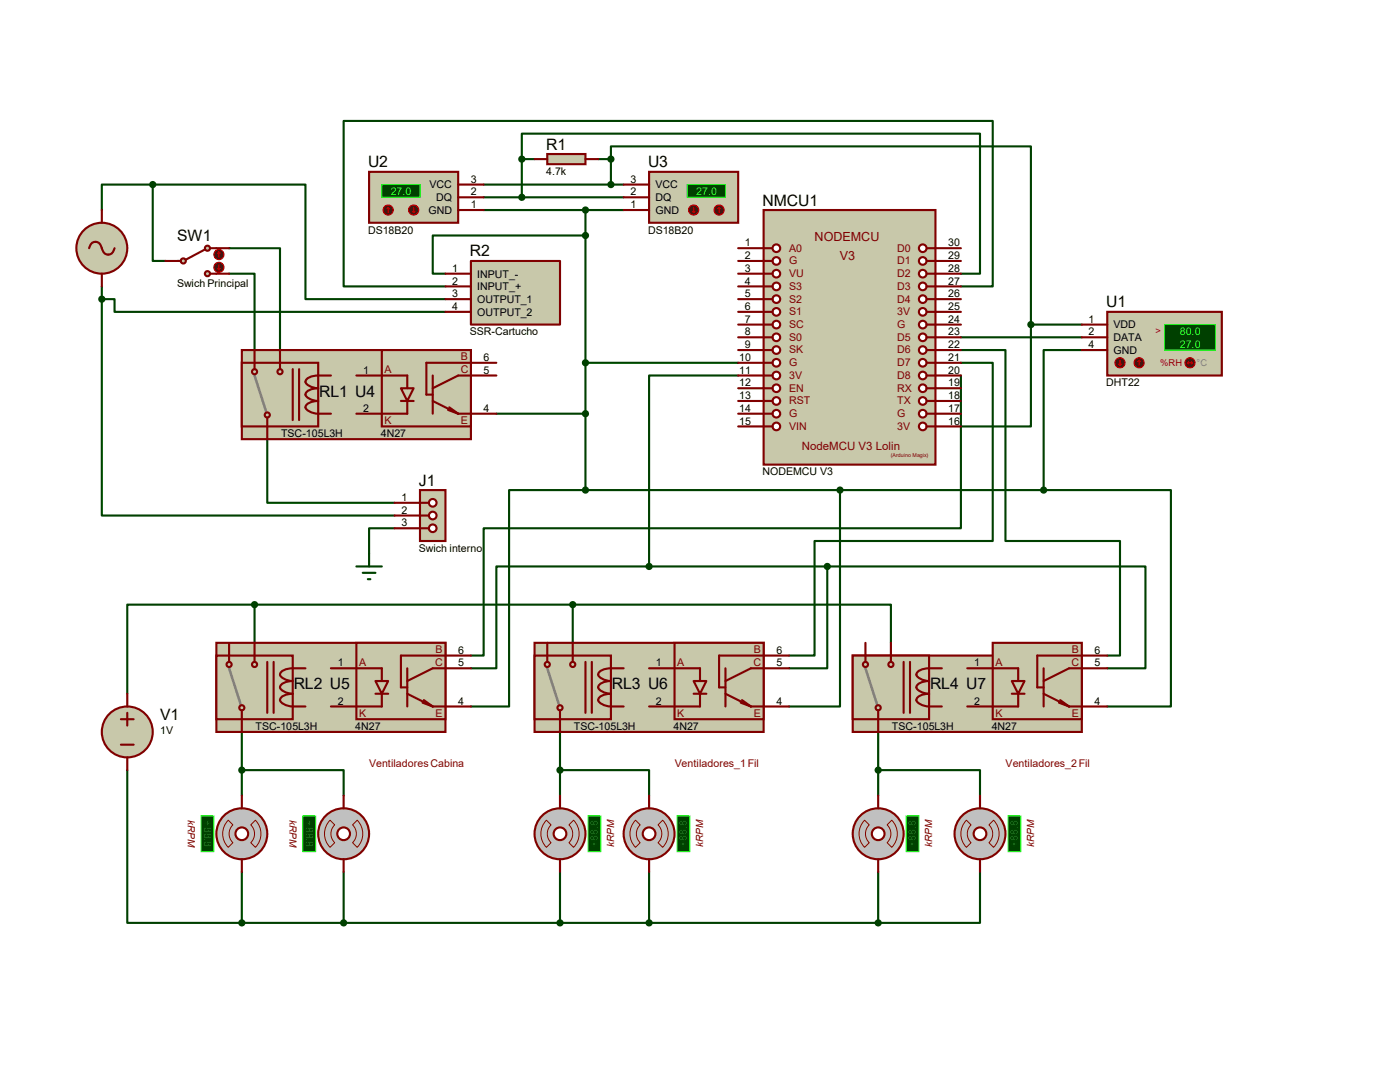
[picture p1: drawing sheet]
<svg xmlns="http://www.w3.org/2000/svg" width="279mm" height="216mm" viewBox="0 0 279 216" stroke-linecap="round" stroke-linejoin="round" font-family="sans-serif">
<g fill="none" stroke="#004000" stroke-width=".42">
<path d="M30.5 36.8h-10.2v5.1M30.5 36.8v15.3h2.5M30.5 36.8h30.5v22.9h27.9M96.5 39.4h28M96.5 36.8h28M104.1 31.7v-5h91.5v27.9h-3.8M104.1 31.7h2.6M104.1 31.7v7.7M119.4 31.7h2.5M121.9 31.7v-2.5h83.8v35.6M121.9 31.7v5.1M20.3 59.7v43.2h58.4"/>
<path d="M20.3 59.7h2.6v2.5h66M20.3 57.1v2.6M45.7 49.5h10.2v20.3M45.7 54.6h5.1v15.2M88.9 57.1h-20.3v-33h129.5v33h-6.3M96.5 41.9h28M116.8 47h-30.4v7.6h2.5M116.8 41.9v55.9M66 74.9h5.1M116.8 72.4h30.5M147.3 74.9h-17.8v38.1M191.8 74.9v30.5h-95.3v25.4h-2.5"/>
<path d="M191.8 72.4h6.3v35.5h-35.5v22.9h-5.1M191.8 69.8h8.9v38.1h22.8v22.9h-2.5M191.8 67.3h24.1M205.7 64.8v20.3h-13.9M205.7 64.8h10.2M215.9 69.8h-7.6v28M53.3 87.6v12.7h25.4M66 82.5h5.1M99.1 82.5h17.7M116.8 97.8h-15.2v43.2h-7.6M116.8 97.8h91.5M167.6 97.8v43.2h-10.1"/>
<path d="M208.3 97.8h25.4v43.2h-12.7M78.7 105.4h-5v5.1M129.5 113h-30.4v20.3h-5.1M129.5 113h35.6M165.1 113v20.3h-7.6M165.1 113h63.5v20.3h-7.6M50.8 120.6h-25.4v17.8M50.8 120.6v7.7M50.8 120.6h63.5M61 133.3h5M114.3 120.6h63.5v7.7M114.3 120.6v7.7"/>
<path d="M124.5 133.3h5M188 133.3h5M25.4 153.7v30.4h22.9M48.3 153.7h20.3v5M48.3 146v12.7M61 141h5M111.8 153.7h17.7v5M111.8 146v12.7M124.5 141h5M175.3 153.7h20.3v5M175.3 146v12.7M188 141h5"/>
<path d="M48.3 174v10.1M68.6 174v10.1M111.8 174v10.1M129.5 174v10.1M175.3 174v10.1M195.6 174v10.1h-20.3M48.3 184.1h127"/>
</g>
<g fill="#c8c8aa" stroke="#800000" stroke-width=".42">
<path d="M48.3 69.8h45.7v17.8h-45.7z"/>
<path d="M152.4 41.9h34.3v50.8h-34.3z"/>
</g>
<path d="M152.4 49.5h1.8" fill="none" stroke="#800000" stroke-width=".42"/>
<circle cx="154.9" cy="52.1" r=".76" fill="#fff" stroke="#800000" stroke-width=".42"/>
<path d="M152.4 52.1h1.8" fill="none" stroke="#800000" stroke-width=".42"/>
<circle cx="154.9" cy="54.6" r=".76" fill="#fff" stroke="#800000" stroke-width=".42"/>
<path d="M152.4 54.6h1.8" fill="none" stroke="#800000" stroke-width=".42"/>
<circle cx="154.9" cy="57.1" r=".76" fill="#fff" stroke="#800000" stroke-width=".42"/>
<path d="M152.4 57.1h1.8" fill="none" stroke="#800000" stroke-width=".42"/>
<circle cx="154.9" cy="59.7" r=".76" fill="#fff" stroke="#800000" stroke-width=".42"/>
<path d="M152.4 59.7h1.8" fill="none" stroke="#800000" stroke-width=".42"/>
<circle cx="154.9" cy="62.2" r=".76" fill="#fff" stroke="#800000" stroke-width=".42"/>
<path d="M152.4 62.2h1.8" fill="none" stroke="#800000" stroke-width=".42"/>
<circle cx="154.9" cy="64.8" r=".76" fill="#fff" stroke="#800000" stroke-width=".42"/>
<path d="M152.4 64.8h1.8" fill="none" stroke="#800000" stroke-width=".42"/>
<circle cx="154.9" cy="67.3" r=".76" fill="#fff" stroke="#800000" stroke-width=".42"/>
<path d="M152.4 67.3h1.8" fill="none" stroke="#800000" stroke-width=".42"/>
<circle cx="154.9" cy="69.8" r=".76" fill="#fff" stroke="#800000" stroke-width=".42"/>
<path d="M152.4 69.8h1.8" fill="none" stroke="#800000" stroke-width=".42"/>
<circle cx="154.9" cy="72.4" r=".76" fill="#fff" stroke="#800000" stroke-width=".42"/>
<path d="M152.4 72.4h1.8" fill="none" stroke="#800000" stroke-width=".42"/>
<circle cx="154.9" cy="74.9" r=".76" fill="#fff" stroke="#800000" stroke-width=".42"/>
<path d="M152.4 74.9h1.8" fill="none" stroke="#800000" stroke-width=".42"/>
<circle cx="154.9" cy="77.5" r=".76" fill="#fff" stroke="#800000" stroke-width=".42"/>
<path d="M152.4 77.5h1.8" fill="none" stroke="#800000" stroke-width=".42"/>
<circle cx="154.9" cy="80" r=".76" fill="#fff" stroke="#800000" stroke-width=".42"/>
<path d="M152.4 80h1.8" fill="none" stroke="#800000" stroke-width=".42"/>
<circle cx="154.9" cy="82.5" r=".76" fill="#fff" stroke="#800000" stroke-width=".42"/>
<path d="M152.4 82.5h1.8" fill="none" stroke="#800000" stroke-width=".42"/>
<circle cx="154.9" cy="85.1" r=".76" fill="#fff" stroke="#800000" stroke-width=".42"/>
<path d="M152.4 85.1h1.8" fill="none" stroke="#800000" stroke-width=".42"/>
<circle cx="154.9" cy="49.5" r=".76" fill="#fff" stroke="#800000" stroke-width=".42"/>
<path d="M184.9 49.5h1.8" fill="none" stroke="#800000" stroke-width=".42"/>
<circle cx="184.1" cy="52.1" r=".76" fill="#fff" stroke="#800000" stroke-width=".42"/>
<path d="M184.9 52.1h1.8" fill="none" stroke="#800000" stroke-width=".42"/>
<circle cx="184.1" cy="54.6" r=".76" fill="#fff" stroke="#800000" stroke-width=".42"/>
<path d="M184.9 54.6h1.8" fill="none" stroke="#800000" stroke-width=".42"/>
<circle cx="184.1" cy="57.1" r=".76" fill="#fff" stroke="#800000" stroke-width=".42"/>
<path d="M184.9 57.1h1.8" fill="none" stroke="#800000" stroke-width=".42"/>
<circle cx="184.1" cy="59.7" r=".76" fill="#fff" stroke="#800000" stroke-width=".42"/>
<path d="M184.9 59.7h1.8" fill="none" stroke="#800000" stroke-width=".42"/>
<circle cx="184.1" cy="62.2" r=".76" fill="#fff" stroke="#800000" stroke-width=".42"/>
<path d="M184.9 62.2h1.8" fill="none" stroke="#800000" stroke-width=".42"/>
<circle cx="184.1" cy="64.8" r=".76" fill="#fff" stroke="#800000" stroke-width=".42"/>
<path d="M184.9 64.8h1.8" fill="none" stroke="#800000" stroke-width=".42"/>
<circle cx="184.1" cy="67.3" r=".76" fill="#fff" stroke="#800000" stroke-width=".42"/>
<path d="M184.9 67.3h1.8" fill="none" stroke="#800000" stroke-width=".42"/>
<circle cx="184.1" cy="69.8" r=".76" fill="#fff" stroke="#800000" stroke-width=".42"/>
<path d="M184.9 69.8h1.8" fill="none" stroke="#800000" stroke-width=".42"/>
<circle cx="184.1" cy="72.4" r=".76" fill="#fff" stroke="#800000" stroke-width=".42"/>
<path d="M184.9 72.4h1.8" fill="none" stroke="#800000" stroke-width=".42"/>
<circle cx="184.1" cy="74.9" r=".76" fill="#fff" stroke="#800000" stroke-width=".42"/>
<path d="M184.9 74.9h1.8" fill="none" stroke="#800000" stroke-width=".42"/>
<circle cx="184.1" cy="77.5" r=".76" fill="#fff" stroke="#800000" stroke-width=".42"/>
<path d="M184.9 77.5h1.8" fill="none" stroke="#800000" stroke-width=".42"/>
<circle cx="184.1" cy="80" r=".76" fill="#fff" stroke="#800000" stroke-width=".42"/>
<path d="M184.9 80h1.8" fill="none" stroke="#800000" stroke-width=".42"/>
<circle cx="184.1" cy="82.5" r=".76" fill="#fff" stroke="#800000" stroke-width=".42"/>
<path d="M184.9 82.5h1.8" fill="none" stroke="#800000" stroke-width=".42"/>
<circle cx="184.1" cy="85.1" r=".76" fill="#fff" stroke="#800000" stroke-width=".42"/>
<path d="M184.9 85.1h1.8" fill="none" stroke="#800000" stroke-width=".42"/>
<circle cx="184.1" cy="49.5" r=".76" fill="#fff" stroke="#800000" stroke-width=".42"/>
<g fill="none" stroke="#800000" stroke-width=".42">
<path d="M147.3 49.5h5.1M147.3 52.1h5.1M147.3 54.6h5.1M147.3 57.1h5.1M147.3 59.7h5.1M186.7 49.5h5.1M186.7 52.1h5.1M186.7 54.6h5.1M186.7 57.1h5.1M186.7 59.7h5.1M147.3 62.2h5.1M147.3 64.8h5.1"/>
<path d="M147.3 67.3h5.1M147.3 69.8h5.1M147.3 72.4h5.1M147.3 74.9h5.1M147.3 77.5h5.1M186.7 62.2h5.1M186.7 64.8h5.1M186.7 67.3h5.1M186.7 69.8h5.1M186.7 72.4h5.1M186.7 74.9h5.1M186.7 77.5h5.1"/>
<path d="M147.3 80h5.1M147.3 82.5h5.1M147.3 85.1h5.1M186.7 80h5.1M186.7 82.5h5.1M186.7 85.1h5.1"/>
</g>
<path d="M221 62.2h22.8v12.7h-22.8z" fill="#c8c8aa" stroke="#800000" stroke-width=".42"/>
<path d="M232.4 64.8h10.2v5h-10.2z" fill="#004000" stroke="#0f0" stroke-width=".21"/>
<path d="M215.9 67.3h5.1M215.9 64.8h5.1M215.9 69.8h5.1" fill="none" stroke="#800000" stroke-width=".42"/>
<circle cx="227.3" cy="72.4" r="1.02" fill="#400000" stroke="#f00" stroke-width=".21"/>
<path d="M227.3 71.9l-.2 .2M227.3 71.9l.3 .2M227.3 71.9v1" fill="none" stroke="#f00" stroke-width=".21"/>
<circle cx="223.5" cy="72.4" r="1.02" fill="#400000" stroke="#f00" stroke-width=".21"/>
<path d="M223.3 72.6l.2 .3M223.5 71.9v1M223.8 72.6l-.3 .3" fill="none" stroke="#f00" stroke-width=".21"/>
<circle cx="237.5" cy="72.4" r="1.02" fill="#400000" stroke="#f00" stroke-width=".21"/>
<path d="M237 72.4h1M237 72.4l.2 .2M237.2 72.1l-.2 .3M237.7 72.1l.3 .3M238 72.4l-.3 .2" fill="none" stroke="#f00" stroke-width=".21"/>
<path d="M73.7 34.3h17.7v10.1h-17.7z" fill="#c8c8aa" stroke="#800000" stroke-width=".42"/>
<path d="M76.2 36.8h7.6v2.6h-7.6z" fill="#004000" stroke="#0f0" stroke-width=".21"/>
<path d="M91.4 39.4h5.1M91.4 36.8h5.1M91.4 41.9h5.1" fill="none" stroke="#800000" stroke-width=".42"/>
<circle cx="77.5" cy="41.9" r="1.02" fill="#400000" stroke="#f00" stroke-width=".21"/>
<path d="M77.5 41.4l.2 .3M77.5 41.4l-.3 .3M77.5 41.4v1" fill="none" stroke="#f00" stroke-width=".21"/>
<circle cx="82.5" cy="41.9" r="1.02" fill="#400000" stroke="#f00" stroke-width=".21"/>
<path d="M82.3 42.2l.2 .2M82.5 41.4v1M82.8 42.2l-.3 .2" fill="none" stroke="#f00" stroke-width=".21"/>
<path d="M129.5 34.3h17.8v10.1h-17.8z" fill="#c8c8aa" stroke="#800000" stroke-width=".42"/>
<path d="M137.2 36.8h7.6v2.6h-7.6z" fill="#004000" stroke="#0f0" stroke-width=".21"/>
<path d="M124.5 39.4h5M124.5 36.8h5M124.5 41.9h5" fill="none" stroke="#800000" stroke-width=".42"/>
<circle cx="143.5" cy="41.9" r="1.02" fill="#400000" stroke="#f00" stroke-width=".21"/>
<path d="M143.5 41.4l-.2 .3M143.5 41.4l.3 .3M143.5 41.4v1" fill="none" stroke="#f00" stroke-width=".21"/>
<circle cx="138.4" cy="41.9" r="1.02" fill="#400000" stroke="#f00" stroke-width=".21"/>
<path d="M138.2 42.2l.2 .2M138.4 41.4v1M138.7 42.2l-.3 .2" fill="none" stroke="#f00" stroke-width=".21"/>
<path d="M48.3 72.4h15.2v12.7h-15.2z" fill="#c8c8aa" stroke="#800000" stroke-width=".42"/>
<path d="M50.8 74.9l2.3 7.1" fill="none" stroke="#808080" stroke-width=".51"/>
<g fill="#c8c8aa" stroke="#800000" stroke-width=".42">
<circle cx="53.3" cy="82.8" r=".51"/>
<circle cx="55.9" cy="74.2" r=".51"/>
</g>
<path d="M55.9 72.4v1.3M58.4 73.7v10.1M59.7 73.7v10.1M63.5 74.9a2.31 2.31 0 0 0-2.5 1.3 2.69 2.69 0 0 0 2.5 1.3 2.31 2.31 0 0 0-2.5 1.2 2.69 2.69 0 0 0 2.5 1.3 2.31 2.31 0 0 0-2.5 1.3 2.69 2.69 0 0 0 2.5 1.2M53.3 83.3v1.8" fill="none" stroke="#800000" stroke-width=".42"/>
<circle cx="50.8" cy="74.2" r=".51" fill="#c8c8aa" stroke="#800000" stroke-width=".42"/>
<path d="M50.8 69.8v3.9M55.9 69.8v2.6M63.5 74.9h2.5M53.3 85.1v2.5M63.5 82.5h2.5" fill="none" stroke="#800000" stroke-width=".42"/>
<g fill="#c8c8aa" stroke="#800000" stroke-width=".42">
<path d="M76.2 69.8h17.8v15.3h-17.8z"/>
<path d="M80 77.5h2.5l-1.2 2.5z"/>
</g>
<path d="M71.1 74.9h10.2v2.6M86.4 74.9v7.6M99.1 74.9h-7.7l-5 2.6M99.1 72.4h-14v6.3h1.3M80 80h2.5M81.3 80v2.5h-10.2M86.4 80l5 2.5M89.4 81.8l2 .7M89.7 81.3l1.7 1.2M91.4 82.5h7.7" fill="none" stroke="#800000" stroke-width=".42"/>
<path d="M40.1 162.8h2.6v7.1h-2.6z" fill="#004000" stroke="#0f0" stroke-width=".21"/>
<circle cx="48.3" cy="166.4" r="5.1" fill="#c0c0c0" stroke="#800000" stroke-width=".42"/>
<path d="M45.6 163.7l.9 .9a2.46 2.46 0 0 0 0 3.5l-.9 1a3.9 3.9 0 0 1 0-5.4zM51 163.7a3.9 3.9 0 0 1 0 5.4l-1-1a2.46 2.46 0 0 0 0-3.5z" fill="none" stroke="#800000" stroke-width=".2"/>
<circle cx="48.3" cy="166.4" r="1.27" fill="#fff" stroke="#800000" stroke-width=".42"/>
<path d="M48.3 158.7v2.6M48.3 171.4v2.6" fill="none" stroke="#800000" stroke-width=".42"/>
<path d="M60.5 162.8h2.5v7.1h-2.5z" fill="#004000" stroke="#0f0" stroke-width=".21"/>
<circle cx="68.6" cy="166.4" r="5.1" fill="#c0c0c0" stroke="#800000" stroke-width=".42"/>
<path d="M65.9 163.7l.9 .9a2.46 2.46 0 0 0 0 3.5l-.9 1a3.9 3.9 0 0 1 0-5.4zM71.3 163.7a3.9 3.9 0 0 1 0 5.4l-.9-1a2.46 2.46 0 0 0 0-3.5z" fill="none" stroke="#800000" stroke-width=".2"/>
<circle cx="68.6" cy="166.4" r="1.27" fill="#fff" stroke="#800000" stroke-width=".42"/>
<path d="M68.6 158.7v2.6M68.6 171.4v2.6" fill="none" stroke="#800000" stroke-width=".42"/>
<path d="M117.3 162.8h2.6v7.1h-2.6z" fill="#004000" stroke="#0f0" stroke-width=".21"/>
<circle cx="111.8" cy="166.4" r="5.1" fill="#c0c0c0" stroke="#800000" stroke-width=".42"/>
<path d="M109.1 163.7l.9 .9a2.46 2.46 0 0 0 0 3.5l-.9 1a3.9 3.9 0 0 1 0-5.4zM114.5 163.7a3.9 3.9 0 0 1 0 5.4l-1-1a2.46 2.46 0 0 0 0-3.5z" fill="none" stroke="#800000" stroke-width=".2"/>
<circle cx="111.8" cy="166.4" r="1.27" fill="#fff" stroke="#800000" stroke-width=".42"/>
<path d="M111.8 158.7v2.6M111.8 171.4v2.6" fill="none" stroke="#800000" stroke-width=".42"/>
<path d="M135.1 162.8h2.6v7.1h-2.6z" fill="#004000" stroke="#0f0" stroke-width=".21"/>
<circle cx="129.5" cy="166.4" r="5.1" fill="#c0c0c0" stroke="#800000" stroke-width=".42"/>
<path d="M126.8 163.7l1 .9a2.46 2.46 0 0 0 0 3.5l-1 1a3.9 3.9 0 0 1 0-5.4zM132.2 163.7a3.9 3.9 0 0 1 0 5.4l-.9-1a2.46 2.46 0 0 0 0-3.5z" fill="none" stroke="#800000" stroke-width=".2"/>
<circle cx="129.5" cy="166.4" r="1.27" fill="#fff" stroke="#800000" stroke-width=".42"/>
<path d="M129.5 158.7v2.6M129.5 171.4v2.6" fill="none" stroke="#800000" stroke-width=".42"/>
<path d="M180.8 162.8h2.6v7.1h-2.6z" fill="#004000" stroke="#0f0" stroke-width=".21"/>
<circle cx="175.3" cy="166.4" r="5.1" fill="#c0c0c0" stroke="#800000" stroke-width=".42"/>
<path d="M172.6 163.7l.9 .9a2.46 2.46 0 0 0 0 3.5l-.9 1a3.9 3.9 0 0 1 0-5.4zM178 163.7a3.9 3.9 0 0 1 0 5.4l-1-1a2.46 2.46 0 0 0 0-3.5z" fill="none" stroke="#800000" stroke-width=".2"/>
<circle cx="175.3" cy="166.4" r="1.27" fill="#fff" stroke="#800000" stroke-width=".42"/>
<path d="M175.3 158.7v2.6M175.3 171.4v2.6" fill="none" stroke="#800000" stroke-width=".42"/>
<path d="M201.2 162.8h2.5v7.1h-2.5z" fill="#004000" stroke="#0f0" stroke-width=".21"/>
<circle cx="195.6" cy="166.4" r="5.1" fill="#c0c0c0" stroke="#800000" stroke-width=".42"/>
<path d="M192.9 163.7l.9 .9a2.46 2.46 0 0 0 0 3.5l-.9 1a3.9 3.9 0 0 1 0-5.4zM198.3 163.7a3.9 3.9 0 0 1 0 5.4l-.9-1a2.46 2.46 0 0 0 0-3.5z" fill="none" stroke="#800000" stroke-width=".2"/>
<circle cx="195.6" cy="166.4" r="1.27" fill="#fff" stroke="#800000" stroke-width=".42"/>
<path d="M195.6 158.7v2.6M195.6 171.4v2.6" fill="none" stroke="#800000" stroke-width=".42"/>
<path d="M109.2 30.7h7.6v2.1h-7.6z" fill="#c8c8aa" stroke="#800000" stroke-width=".42"/>
<path d="M106.7 31.7h2.5M116.8 31.7h2.6" fill="none" stroke="#800000" stroke-width=".42"/>
<g fill="#004000" stroke="#004000" stroke-width=".42">
<circle cx="116.8" cy="41.9" r=".51"/>
<circle cx="104.1" cy="39.4" r=".51"/>
<circle cx="104.1" cy="31.7" r=".51"/>
<circle cx="121.9" cy="36.8" r=".51"/>
<circle cx="121.9" cy="31.7" r=".51"/>
</g>
<circle cx="20.3" cy="49.5" r="5.1" fill="#c8c8aa" stroke="#800000" stroke-width=".42"/>
<path d="M17.8 49.5a1.27 1.27 0 0 1 1.2-1.2 1.27 1.27 0 0 1 1.3 1.2 1.27 1.27 0 0 0 1.3 1.3 1.27 1.27 0 0 0 1.3-1.3M20.3 41.9v2.5M20.3 54.6v2.5" fill="none" stroke="#800000" stroke-width=".42"/>
<circle cx="25.4" cy="146.1" r="5.1" fill="#c8c8aa" stroke="#800000" stroke-width=".42"/>
<path d="M25.4 138.4v2.6M24.1 143.5h2.6M24.1 148.6h2.6M25.4 142.2v2.6M25.4 151.1v2.6" fill="none" stroke="#800000" stroke-width=".42"/>
<circle cx="36.6" cy="52.1" r=".51" fill="#c8c8aa" stroke="#800000" stroke-width=".42"/>
<path d="M35.6 52.1h.5" fill="none" stroke="#800000" stroke-width=".42"/>
<circle cx="41.4" cy="49.5" r=".51" fill="#c8c8aa" stroke="#800000" stroke-width=".42"/>
<path d="M40.9 49.8l-3.8 2M41.9 49.5h1.3" fill="none" stroke="#800000" stroke-width=".42"/>
<circle cx="41.4" cy="54.6" r=".51" fill="#c8c8aa" stroke="#800000" stroke-width=".42"/>
<path d="M33 52.1h2.6M41.9 54.6h3.8M43.2 49.5h2.5" fill="none" stroke="#800000" stroke-width=".42"/>
<circle cx="43.7" cy="53.3" r="1.02" fill="#400000" stroke="#f00" stroke-width=".21"/>
<path d="M43.4 53.6l.3 .2M43.7 52.8v1M43.9 53.6l-.2 .2" fill="none" stroke="#f00" stroke-width=".21"/>
<circle cx="43.7" cy="50.8" r="1.02" fill="#400000" stroke="#f00" stroke-width=".21"/>
<path d="M43.7 50.3l-.3 .2M43.7 50.3l.2 .2M43.7 50.3v1" fill="none" stroke="#f00" stroke-width=".21"/>
<path d="M83.8 97.8h5.1v10.1h-5.1z" fill="#c8c8aa" stroke="#800000" stroke-width=".42"/>
<path d="M83.8 100.3h1.8" fill="none" stroke="#800000" stroke-width=".42"/>
<circle cx="86.4" cy="100.3" r=".76" fill="#fff" stroke="#800000" stroke-width=".42"/>
<path d="M83.8 102.9h1.8" fill="none" stroke="#800000" stroke-width=".42"/>
<circle cx="86.4" cy="102.9" r=".76" fill="#fff" stroke="#800000" stroke-width=".42"/>
<path d="M83.8 105.4h1.8" fill="none" stroke="#800000" stroke-width=".42"/>
<circle cx="86.4" cy="105.4" r=".76" fill="#fff" stroke="#800000" stroke-width=".42"/>
<path d="M78.7 100.3h5.1M78.7 102.9h5.1M78.7 105.4h5.1" fill="none" stroke="#800000" stroke-width=".42"/>
<path d="M71.1 113h5.1M72.4 114.3h2.5M73.4 115.6h.5M73.7 110.5v2.5" fill="none" stroke="#004000" stroke-width=".42"/>
<g fill="#c8c8aa" stroke="#800000" stroke-width=".42">
<path d="M43.2 128.3h45.7v17.7h-45.7z"/>
<path d="M43.2 130.8h15.2v12.7h-15.2z"/>
</g>
<path d="M45.7 133.3l2.3 7.2" fill="none" stroke="#808080" stroke-width=".51"/>
<g fill="#c8c8aa" stroke="#800000" stroke-width=".42">
<circle cx="48.3" cy="141.2" r=".51"/>
<circle cx="50.8" cy="132.6" r=".51"/>
</g>
<path d="M50.8 130.8v1.3M53.3 132.1v10.1M54.6 132.1v10.1M58.4 133.3a2.31 2.31 0 0 0-2.5 1.3 2.69 2.69 0 0 0 2.5 1.3 2.31 2.31 0 0 0-2.5 1.3 2.69 2.69 0 0 0 2.5 1.2 2.31 2.31 0 0 0-2.5 1.3 2.69 2.69 0 0 0 2.5 1.3M48.3 141.7v1.8" fill="none" stroke="#800000" stroke-width=".42"/>
<circle cx="45.7" cy="132.6" r=".51" fill="#c8c8aa" stroke="#800000" stroke-width=".42"/>
<path d="M45.7 128.3v3.8M50.8 128.3v2.5M58.4 133.3h2.6M48.3 143.5v2.5M58.4 141h2.6" fill="none" stroke="#800000" stroke-width=".42"/>
<g fill="#c8c8aa" stroke="#800000" stroke-width=".42">
<path d="M71.1 128.3h17.8v15.2h-17.8z"/>
<path d="M74.9 135.9h2.6l-1.3 2.5z"/>
</g>
<path d="M66 133.3h10.2v2.6M74.9 138.4h2.6M76.2 138.4v2.6h-10.2M81.3 133.3v7.7M81.3 138.4l5.1 2.6M84.6 139.7l1.8 1.3M94 133.3h-7.6l-5.1 2.6M94 130.8h-14v6.4h1.3M84.3 140.2l2.1 .8M86.4 141h7.6" fill="none" stroke="#800000" stroke-width=".42"/>
<g fill="#c8c8aa" stroke="#800000" stroke-width=".42">
<path d="M106.7 128.3h45.7v17.7h-45.7z"/>
<path d="M106.7 130.8h15.2v12.7h-15.2z"/>
</g>
<path d="M109.2 133.3l2.3 7.2" fill="none" stroke="#808080" stroke-width=".51"/>
<g fill="#c8c8aa" stroke="#800000" stroke-width=".42">
<circle cx="111.8" cy="141.2" r=".51"/>
<circle cx="114.3" cy="132.6" r=".51"/>
</g>
<path d="M114.3 130.8v1.3M116.8 132.1v10.1M118.1 132.1v10.1M121.9 133.3a2.31 2.31 0 0 0-2.5 1.3 2.69 2.69 0 0 0 2.5 1.3 2.31 2.31 0 0 0-2.5 1.3 2.69 2.69 0 0 0 2.5 1.2 2.31 2.31 0 0 0-2.5 1.3 2.69 2.69 0 0 0 2.5 1.3M111.8 141.7v1.8" fill="none" stroke="#800000" stroke-width=".42"/>
<circle cx="109.2" cy="132.6" r=".51" fill="#c8c8aa" stroke="#800000" stroke-width=".42"/>
<path d="M109.2 128.3v3.8M114.3 128.3v2.5M121.9 133.3h2.6M111.8 143.5v2.5M121.9 141h2.6" fill="none" stroke="#800000" stroke-width=".42"/>
<g fill="#c8c8aa" stroke="#800000" stroke-width=".42">
<path d="M134.6 128.3h17.8v15.2h-17.8z"/>
<path d="M138.4 135.9h2.6l-1.3 2.5z"/>
</g>
<path d="M129.5 133.3h10.2v2.6M138.4 138.4h2.6M139.7 138.4v2.6h-10.2M144.8 133.3v7.7M144.8 138.4l5.1 2.6M148.1 139.7l1.8 1.3M157.5 133.3h-7.6l-5.1 2.6M157.5 130.8h-14v6.4h1.3M147.8 140.2l2.1 .8M149.9 141h7.6" fill="none" stroke="#800000" stroke-width=".42"/>
<g fill="#c8c8aa" stroke="#800000" stroke-width=".42">
<path d="M170.2 130.8h45.7v15.2h-45.7z"/>
<path d="M170.2 130.8h15.2v12.7h-15.2z"/>
</g>
<path d="M172.7 133.3l2.3 7.2" fill="none" stroke="#808080" stroke-width=".51"/>
<g fill="#c8c8aa" stroke="#800000" stroke-width=".42">
<circle cx="175.3" cy="141.2" r=".51"/>
<circle cx="177.8" cy="132.6" r=".51"/>
</g>
<path d="M177.8 130.8v1.3M180.3 132.1v10.1M181.6 132.1v10.1M185.4 133.3a2.31 2.31 0 0 0-2.5 1.3 2.69 2.69 0 0 0 2.5 1.3 2.31 2.31 0 0 0-2.5 1.3 2.69 2.69 0 0 0 2.5 1.2 2.31 2.31 0 0 0-2.5 1.3 2.69 2.69 0 0 0 2.5 1.3M175.3 141.7v1.8" fill="none" stroke="#800000" stroke-width=".42"/>
<circle cx="172.7" cy="132.6" r=".51" fill="#c8c8aa" stroke="#800000" stroke-width=".42"/>
<path d="M172.7 128.3v3.8M177.8 128.3v2.5M185.4 133.3h2.6M175.3 143.5v2.5M185.4 141h2.6" fill="none" stroke="#800000" stroke-width=".42"/>
<g fill="#c8c8aa" stroke="#800000" stroke-width=".42">
<path d="M198.1 128.3h17.8v15.2h-17.8z"/>
<path d="M201.9 135.9h2.6l-1.3 2.5z"/>
</g>
<path d="M193 133.3h10.2v2.6M201.9 138.4h2.6M203.2 138.4v2.6h-10.2M208.3 133.3v7.7M208.3 138.4l5.1 2.6M211.6 139.7l1.8 1.3M221 133.3h-7.6l-5.1 2.6M221 130.8h-14v6.4h1.3M211.3 140.2l2.1 .8M213.4 141h7.6" fill="none" stroke="#800000" stroke-width=".42"/>
<g fill="#004000" stroke="#004000" stroke-width=".42">
<circle cx="48.3" cy="153.7" r=".51"/>
<circle cx="175.3" cy="184.2" r=".51"/>
<circle cx="129.5" cy="184.2" r=".51"/>
<circle cx="111.8" cy="184.2" r=".51"/>
<circle cx="68.6" cy="184.1" r=".51"/>
<circle cx="48.3" cy="184.2" r=".51"/>
<circle cx="111.8" cy="153.7" r=".51"/>
<circle cx="50.8" cy="120.6" r=".51"/>
<circle cx="175.3" cy="153.7" r=".51"/>
<circle cx="114.3" cy="120.7" r=".51"/>
<circle cx="205.7" cy="64.8" r=".51"/>
<circle cx="167.6" cy="97.8" r=".51"/>
<circle cx="208.3" cy="97.8" r=".51"/>
<circle cx="116.8" cy="97.8" r=".51"/>
<circle cx="116.8" cy="82.6" r=".51"/>
<circle cx="116.8" cy="72.4" r=".51"/>
<circle cx="129.5" cy="113" r=".51"/>
<circle cx="165.1" cy="113" r=".51"/>
</g>
<path d="M94 52.1h17.8v12.7h-17.8z" fill="#c8c8aa" stroke="#800000" stroke-width=".42"/>
<path d="M88.9 54.6h5.1M88.9 57.1h5.1M88.9 59.7h5.1M88.9 62.2h5.1" fill="none" stroke="#800000" stroke-width=".42"/>
<g fill="#004000" stroke="#004000" stroke-width=".42">
<circle cx="30.5" cy="36.8" r=".51"/>
<circle cx="20.3" cy="59.7" r=".51"/>
<circle cx="116.8" cy="47" r=".51"/>
</g>
<g font-size="3.1">
<text x="109" y="29.8">R1</text>
<text x="73.4" y="33.4">U2</text>
<text x="129.3" y="33.4">U3</text>
<text x="152.2" y="41">NMCU1</text>
<text x="35.3" y="48.1">SW1</text>
<text x="93.8" y="51.2">R2</text>
<text x="220.8" y="61.3">U1</text>
<text x="63.7" y="79.1">RL1 U4</text>
<text x="83.6" y="96.9">J1</text>
<text x="58.6" y="137.5">RL2 U5</text>
<text x="122.1" y="137.5">RL3 U6</text>
<text x="185.6" y="137.5">RL4 U7</text>
<text x="32" y="143.6">V1</text>
</g>
<g font-size="2.5" fill="#800000">
<text x="162.6" y="48">NODEMCU</text>
<text x="167.6" y="51.8">V3</text>
</g>
<text font-size="2.3" fill="#800000" x="160" y="89.7">NodeMCU V3 Lolin</text>
<g font-size="2.1">
<text x="109" y="34.9">4.7k</text>
<text x="85.7" y="37.6">VCC</text>
<text x="87" y="40.1">DQ</text>
<text x="94" y="39">2</text>
<text x="94" y="36.4">3</text>
<text x="94" y="41.5">1</text>
<text x="125.8" y="39">2</text>
<text x="125.8" y="36.4">3</text>
<text x="125.8" y="41.5">1</text>
<text x="130.8" y="40.1">DQ</text>
<text x="130.8" y="37.6">VCC</text>
<text x="73.4" y="46.6">DS18B20</text>
<text x="85.5" y="42.7">GND</text>
<text x="129.3" y="46.6">DS18B20</text>
<text x="130.8" y="42.7">GND</text>
<text x="148.7" y="49.1">1</text>
<text x="148.7" y="51.7">2</text>
<text x="189.2" y="49.1">30</text>
<text x="189.2" y="51.7">29</text>
<text x="35.3" y="57.3">Swich Principal</text>
<text x="90.3" y="54.2">1</text>
<text x="90.3" y="56.8">2</text>
<text x="90.3" y="59.3">3</text>
<text x="95.2" y="55.4">INPUT_-</text>
<text x="95.2" y="57.9">INPUT_+</text>
<text x="148.7" y="54.2">3</text>
<text x="148.7" y="56.8">4</text>
<text x="148.7" y="59.3">5</text>
<text x="189.2" y="54.2">28</text>
<text x="189.2" y="56.8">27</text>
<text x="189.2" y="59.3">26</text>
<text x="90.3" y="61.8">4</text>
<text x="95.2" y="60.5">OUTPUT_1</text>
<text x="95.2" y="63">OUTPUT_2</text>
<text x="148.7" y="61.8">6</text>
<text x="148.7" y="64.4">7</text>
<text x="189.2" y="61.8">25</text>
<text x="189.2" y="64.4">24</text>
<text x="217.3" y="64.4">1</text>
<text x="222.2" y="65.5">VDD</text>
<text x="93.8" y="66.9">SSR-Cartucho</text>
<text x="148.7" y="66.9">8</text>
<text x="148.7" y="69.5">9</text>
<text x="189.2" y="66.9">23</text>
<text x="189.2" y="69.5">22</text>
<text x="217.3" y="66.9">2</text>
<text x="217.3" y="69.5">4</text>
<text x="222.2" y="68.1">DATA</text>
<text x="222.2" y="70.6">GND</text>
<text x="72.5" y="74.5">1</text>
<text x="96.5" y="74.5">5</text>
<text x="96.5" y="72">6</text>
<text x="147.5" y="72">10</text>
<text x="147.5" y="74.5">11</text>
<text x="147.5" y="77.1">12</text>
<text x="189.2" y="72">21</text>
<text x="189.2" y="74.5">20</text>
<text x="189.2" y="77.1">19</text>
<text x="220.8" y="77.1">DHT22</text>
<text x="72.5" y="82.2">2</text>
<text x="96.5" y="82.2">4</text>
<text x="147.5" y="79.6">13</text>
<text x="147.5" y="82.2">14</text>
<text x="189.2" y="79.6">18</text>
<text x="189.2" y="82.2">17</text>
<text x="56.1" y="87.2">TSC-105L3H</text>
<text x="76" y="87.2">4N27</text>
<text x="147.5" y="84.7">15</text>
<text x="189.2" y="84.7">16</text>
<text x="152.2" y="94.9">NODEMCU V3</text>
<text x="80.1" y="99.9">1</text>
<text x="80.1" y="102.5">2</text>
<text x="80.1" y="105">3</text>
<text x="83.6" y="110.1">Swich interno</text>
<text x="91.4" y="130.4">6</text>
<text x="154.9" y="130.4">6</text>
<text x="218.4" y="130.4">6</text>
<text x="67.4" y="133">1</text>
<text x="91.4" y="133">5</text>
<text x="130.9" y="133">1</text>
<text x="154.9" y="133">5</text>
<text x="194.4" y="133">1</text>
<text x="218.4" y="133">5</text>
<text x="67.4" y="140.6">2</text>
<text x="91.4" y="140.6">4</text>
<text x="130.9" y="140.6">2</text>
<text x="154.9" y="140.6">4</text>
<text x="194.4" y="140.6">2</text>
<text x="218.4" y="140.6">4</text>
<text x="32" y="146.5">1V</text>
<text x="51" y="145.7">TSC-105L3H</text>
<text x="70.9" y="145.7">4N27</text>
<text x="114.5" y="145.7">TSC-105L3H</text>
<text x="134.4" y="145.7">4N27</text>
<text x="178" y="145.7">TSC-105L3H</text>
<text x="197.9" y="145.7">4N27</text>
</g>
<g font-size="2.1" fill="#0f0">
<text x="78" y="38.9">27.0</text>
<text x="138.9" y="38.9">27.0</text>
<text x="235.5" y="66.8">80.0</text>
<text x="235.5" y="69.3">27.0</text>
</g>
<g font-size="2.1" fill="#800000">
<text x="157.5" y="50.2">A0</text>
<text x="157.5" y="52.7">G</text>
<text x="179.1" y="50.2">D0</text>
<text x="179.1" y="52.7">D1</text>
<text x="157.5" y="55.3">VU</text>
<text x="157.5" y="57.8">S3</text>
<text x="179.1" y="55.3">D2</text>
<text x="179.1" y="57.8">D3</text>
<text x="157.5" y="60.4">S2</text>
<text x="157.5" y="62.9">S1</text>
<text x="157.5" y="65.4">SC</text>
<text x="179.1" y="60.4">D4</text>
<text x="179.1" y="62.9">3V</text>
<text x="179.1" y="65.4">G</text>
<text x="92" y="71.9">B</text>
<text x="157.5" y="68">S0</text>
<text x="157.5" y="70.5">SK</text>
<text x="179.1" y="68">D5</text>
<text x="179.1" y="70.5">D6</text>
<text x="76.8" y="74.4">A</text>
<text x="91.9" y="74.4">C</text>
<text x="157.5" y="73.1">G</text>
<text x="157.5" y="75.6">3V</text>
<text x="179.1" y="73.1">D7</text>
<text x="179.1" y="75.6">D8</text>
<text x="157.5" y="78.1">EN</text>
<text x="157.5" y="80.7">RST</text>
<text x="157.5" y="83.2">G</text>
<text x="179.1" y="78.1">RX</text>
<text x="179.1" y="80.7">TX</text>
<text x="179.1" y="83.2">G</text>
<text x="76.8" y="84.6">K</text>
<text x="92" y="84.6">E</text>
<text x="157.5" y="85.8">VIN</text>
<text x="179.1" y="85.8">3V</text>
<text x="86.9" y="130.3">B</text>
<text x="150.4" y="130.3">B</text>
<text x="213.9" y="130.3">B</text>
<text x="71.7" y="132.8">A</text>
<text x="86.9" y="132.8">C</text>
<text x="135.2" y="132.8">A</text>
<text x="150.4" y="132.8">C</text>
<text x="198.7" y="132.8">A</text>
<text x="213.9" y="132.8">C</text>
<text x="71.7" y="143">K</text>
<text x="86.9" y="143">E</text>
<text x="135.2" y="143">K</text>
<text x="150.4" y="143">E</text>
<text x="198.7" y="143">K</text>
<text x="213.9" y="143">E</text>
<text x="73.7" y="153.1">Ventiladores Cabina</text>
<text x="134.6" y="153.1">Ventiladores_1 Fil</text>
<text x="200.7" y="153.1">Ventiladores_2 Fil</text>
</g>
<g font-size="2.1" fill="#008000">
<text x="40.7" y="163.7" transform="rotate(90 40.7 163.7)">+88.8</text>
<text x="61" y="163.7" transform="rotate(90 61 163.7)">+88.8</text>
<text x="119.3" y="169" transform="rotate(-90 119.3 169)">+88.8</text>
<text x="137.1" y="169" transform="rotate(-90 137.1 169)">+88.8</text>
<text x="182.8" y="169" transform="rotate(-90 182.8 169)">+88.8</text>
<text x="203.1" y="169" transform="rotate(-90 203.1 169)">+88.8</text>
</g>
<g font-size="2" fill="#800000">
<text x="37.5" y="163.7" transform="rotate(90 37.5 163.7)">kRPM</text>
<text x="57.8" y="163.7" transform="rotate(90 57.8 163.7)">kRPM</text>
<text x="122.6" y="169.1" transform="rotate(-90 122.6 169.1)">kRPM</text>
<text x="140.3" y="169.1" transform="rotate(-90 140.3 169.1)">kRPM</text>
<text x="186.1" y="169.1" transform="rotate(-90 186.1 169.1)">kRPM</text>
<text x="206.4" y="169.1" transform="rotate(-90 206.4 169.1)">kRPM</text>
</g>
<g font-size="1.9" fill="#c00000">
<text x="230.6" y="66.7">&gt;</text>
<text x="231.6" y="73">%RH</text>
</g>
<text font-size="1.9" fill="#808080" x="238.8" y="73">°C</text>
<text font-size="1.1" fill="#800000" x="177.8" y="91.1">(Arduino Magix)</text>
</svg>
